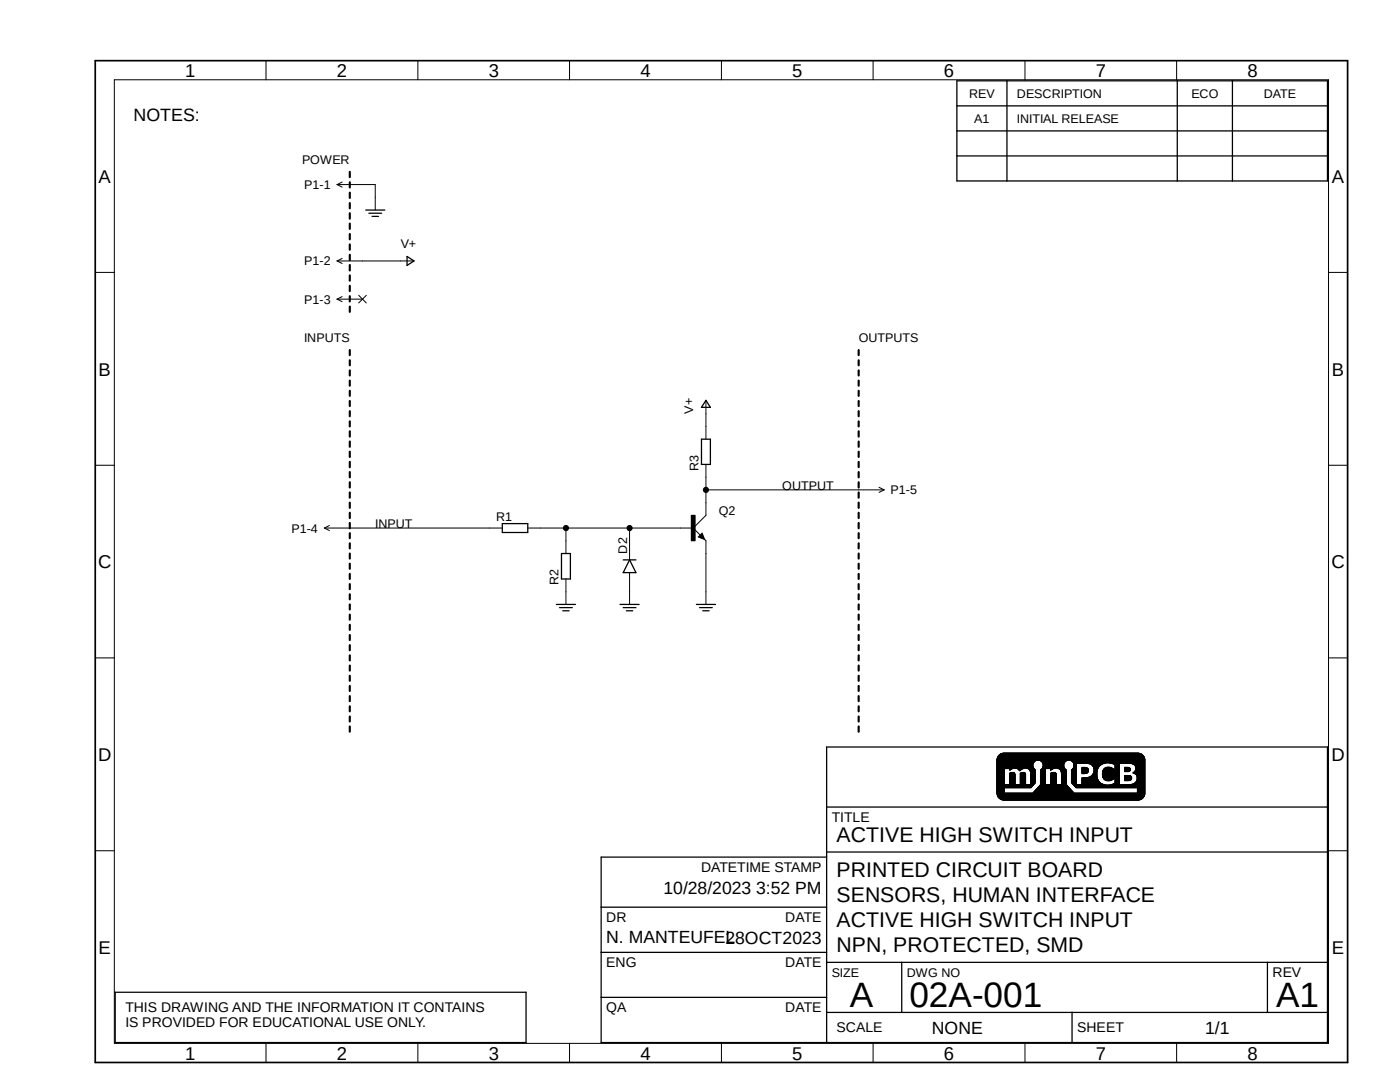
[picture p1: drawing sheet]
<svg xmlns="http://www.w3.org/2000/svg" width="279mm" height="216mm" viewBox="0 0 279 216" stroke-linecap="round" stroke-linejoin="round" font-family="sans-serif">
<path d="M18.5 11.8l250.8 200.8M269.3 11.8l-250.8 200.8" fill="none" stroke="#fff" stroke-width=".2"/>
<g fill="none" stroke="#000" stroke-width=".25">
<path d="M191 16.1h73.9v20h-73.9zM201 16.1v20M234.9 16.1v20M246 16.1v20M191 31.1h73.9M191 26.1h73.9M191 21.1h73.9M73 41.9h3.8M73.6 42.5h2.6M74.3 43.2h1.2M81.2 51.2l1.4 .9-1.4 .9zM140.9 79.9l.9 1.4h-1.8z"/>
<path d="M140 87.6h1.8v5.1h-1.8zM100.2 104.5h5.1v1.8h-5.1zM112.1 110.4h1.7v5.1h-1.7zM124.4 111.7h2.5M125.6 111.7l1.3 2.6h-2.5zM140.1 106.6l.3 .8-.8-.3zM140.1 106.9l-.2 .2M111 120.6h3.9M111.7 121.2h2.5M112.3 121.9h1.3M123.7 120.6h3.9M124.4 121.2h2.5"/>
<path d="M125 121.9h1.3M139 120.6h3.8M139.6 121.2h2.6M140.3 121.9h1.2M165 161h99.9M165 171h-45v37h144.9v-58.9h-99.9v58.9M165 170h99.9M23 198h82v10h-82zM120 199h45M120 190h45M120 181h45M165 192h99.9"/>
<path d="M180 192v10M252.9 192v10M165 202h99.9M214 202v6"/>
</g>
<g fill="none" stroke="#000" stroke-width=".2">
<path d="M22.8 15.9h242.3v192.3h-242.3zM53.1 12.1v3.8M83.4 12.1v3.8M113.7 12.1v3.8M144 12.1v3.8M174.2 12.1v3.8M204.6 12.1v3.8M234.8 12.1v3.8M67.3 36.8h7.6v5.1M67.3 36.8l1 .5M68.3 36.3l-1 .5M19 54.4h3.8"/>
<path d="M67.3 52.1h15.2M67.3 52.1l1 .5M67.3 59.7h5M67.3 59.7l1 .5M68.3 51.6l-1 .5M68.3 59.2l-1 .5M71.6 58.9l1.5 1.6M73.1 58.9l-1.5 1.6M265.1 54.4h3.8M19 92.8h3.8M140.9 80v7.6M140.9 92.7v10.1l-2.6 2.6"/>
<path d="M140.9 97.7h35.5M175.4 97.2l1 .5M176.4 97.7l-1 .6M265.1 92.8h3.8M64.7 105.4h35.5M64.7 105.4l1 .5M65.7 104.9l-1 .5M105.3 105.4h33M112.9 105.4v5M112.9 115.5v5.1M125.6 105.4v6.3M125.6 114.3v6.3"/>
<path d="M138 102.8h.7v5.1h-.7zM138.3 105.4l2.6 2.5v12.7M140.1 106.4l.5 1.3-1.2-.6zM19 131.3h3.8M265.1 131.3h3.8M199 158.4h29.5M199 158.3h29.5M199 158.2h29.5M199 158.2h1.4M199 158.1h1.4M199 158h1.4M199 157.9h1.4"/>
<path d="M199 157.8h1.4M199 157.7h1.4M199 157.6h1.4M199 157.5h1.4M199 157.4h1.4M199 157.3h1.4M199 157.2h1.4M199 157.1h6.8M199 157h6.9M199 157h7M199 156.9h7M199 156.8h7"/>
<path d="M199 156.8h7.1M199 156.7h7.2M199 156.5h1.4M199 156.4h1.4M199 156.3h1.4M199 156.2h1.4M199 156.1h1.4M199 156h1.4M199 155.9h1.4M199 155.8h1.4M199 155.7h1.4M199 155.6h1.4"/>
<path d="M199 155.5h1.4M199 155.4h1.4M199 155.3h1.4M199 155.2h1.4M199 155.1h1.4M199 155h1.4M199 154.9h1.4M199 154.8h1.4M199 154.7h1.4M199 154.6h1.4M199 154.5h1.4M199 154.4h1.4"/>
<path d="M199 154.3h1.4M199 154.2h1.4M199 154.1h1.4M199 154h1.4M199 153.9h1.4M199 153.8h1.4M199 153.7h1.4M199 153.6h1.4M199 153.5h1.4M199 153.4h1.4M199 153.4h3.1M199 153.3h3.2"/>
<path d="M199 153.3h7.3M199 153.2h7.2M199 153.1h7.2M199 153h7.2M199 152.9h7.1M199 152.8h7.1M199 152.7h7.1M199 152.6h7.1M199 152.5h7.1M199 152.5h7.2M199 152.4h7.2M199 152.3h7.2"/>
<path d="M199 152.2h7.2M199 152.2h7.3M199 152.1h7.4M199 152h7.4M199 152h7.5M199 151.9h7.5M199 151.8h7.7M199 151.8h7.8M199 151.7h8M199 151.7h29.5M199 151.6h29.5M199 151.5h29.5"/>
<path d="M199 158.6h29.4M199 158.5h29.5M199 151.4h29.5M199 151.3h29.4M199.1 158.8h29.3M199.1 158.7h29.3M199.1 151.2h29.3M199.1 158.8h29.2M199.1 151.1h29.2M199.1 158.9h29.2M199.1 151h29.2M199.2 159h29.1"/>
<path d="M199.2 151h29.1M199.2 150.9h29.1M199.2 159.1h29M199.2 159h29M199.2 150.9h29M199.3 150.8h28.9M199.3 159.2h28.8M199.3 150.7h28.8M199.4 159.3h28.6M199.4 150.7h28.6M199.4 150.6h28.6M199.5 159.3h28.5"/>
<path d="M199.5 150.6h28.5M199.6 159.4h28.3M199.6 150.5h28.3M199.6 150.5h28.2M199.6 159.5h28.2M199.7 159.5h28.1M199.7 150.4h28.1M199.8 159.6h27.8M199.8 150.4h27.8M199.9 159.6h27.6M199.9 150.3h27.6M200 159.6h27.4"/>
<path d="M200.1 150.3h27.2M200.2 150.2h27M201.5 156.5h1.1M201.5 156.4h1.1M201.5 156.3h1.1M201.5 156.2h1.1M201.5 156.1h1.1M201.5 156h1.1M201.5 155.9h1.1M201.5 155.8h1.1M201.5 155.7h1.1M201.5 155.6h1.1"/>
<path d="M201.5 155.5h1.1M201.5 155.4h1.1M201.5 155.3h1.1M201.5 155.2h1.1M201.5 155.1h1.1M201.5 155h1.1M201.5 154.9h1.1M201.5 154.8h1.1M201.5 154.7h1.1M201.5 154.6h1.1M201.5 154.5h1.1M201.5 154.5h1"/>
<path d="M201.5 154.4h1M201.5 154.3h1M201.5 153.7h.1M201.5 153.6h.1M201.5 153.6h.2M201.5 153.5h.4M201.5 153.4h.5M201.6 154.2h.8M201.7 154.2h.7M201.8 154.1h.6M201.8 153.5h-.3M202.9 153.3h1.4"/>
<path d="M202.9 153.4h1.4M203.1 153.4h1M203.2 153.5h.8M203.2 153.5h.7M203.3 153.6h.5M203.4 153.7h.3M203.4 153.7h.2M203.5 153.8h.1M203.6 156.5h1.1M203.6 156.4h1.1M203.6 156.3h1.1M203.6 156.2h1.1"/>
<path d="M203.6 156.1h1.1M203.6 156h1.1M203.6 155.9h1.1M203.6 155.8h1.1M203.6 155.7h1.1M203.6 155.6h1.1M203.6 155.5h1.1M203.6 155.4h1.1M203.6 155.3h1.1M203.6 155.2h1.1M203.6 155.1h1.1M203.6 155h1.1"/>
<path d="M203.6 154.9h1.1M203.6 154.8h1.1M203.6 154.7h1.1M203.6 154.6h1.1M203.6 154.5h1.1M203.6 154.4h1M203.6 154.3l1 .1M203.6 154.3h1M203.7 154.2h.9M203.8 154.2h.7M203.9 154.1h.6M205 153.3h1.3"/>
<path d="M205.1 153.4h1.3M205.2 153.4h1.2M205.3 153.5h1.2M205.4 153.5h1.1M205.4 153.6h1.2M205.5 153.7h1.1M205.5 153.6h1.1M205.5 153.8h1.1M205.6 153.8h1M205.6 153.9h1M205.7 154.1h.9M205.7 154h.9"/>
<path d="M205.7 156.5h.6M205.7 156.5h.7M205.7 156.4h.8M205.7 156.3h.8M205.7 156.2h.9M205.7 156.1h.9M205.7 156h.9M205.7 155.9h.9M205.7 155.8h.9M205.7 155.7h.9M205.7 155.6h.9M205.7 155.5h.9"/>
<path d="M205.7 155.4h.9M205.7 155.3h.9M205.7 155.2h.9M205.7 155.1h.9M205.7 155h.9M205.7 154.9h.9M205.7 154.8h.9M205.7 154.7h.9M205.7 154.6h.9M205.7 154.5h.9M205.7 154.4h.9M205.7 154.3h.9"/>
<path d="M205.7 154.2h.9M205.8 157.1l-6.8 .1M206.2 158.2h8.1M206.2 158.2h8M206.2 152.4h-7.2M206.2 158.1h8M206.2 156.6h-7.2M206.3 158.1h7.9M206.3 158h7.9M206.3 152.1h-7.3M206.4 157.9h7.7M206.5 157.9h7.5"/>
<path d="M206.5 157.8h7.5M206.5 157.8h7.4M206.6 157.7h7.3M206.6 151.8l-7.6 .1M206.7 157.6h7.1M206.8 157.6h6.9M206.8 157.5h6.9M206.9 157.4h6.7M207 157.4h6.5M207 157.3h6.5M207 157.3h6.4M207.1 157.2h6.3"/>
<path d="M207.2 157.1h6.1M207.2 157h6M207.3 157h5.9M207.3 156.9h5.8M207.3 151.7h5.8M207.5 156.8h5.5M207.5 156.7h5.5M207.6 156.7h5.3M207.6 151.8h5.3M207.6 156.6h5.3M207.6 156.5h1M207.6 156.4h1"/>
<path d="M207.6 156.3h1M207.6 156.2h1M207.6 156.1h1M207.6 156h1M207.6 155.9h1M207.6 155.8h1M207.6 155.7h1M207.6 155.6h1M207.6 155.5h1M207.6 155.4h1M207.6 155.3h1M207.6 155.2h1"/>
<path d="M207.6 155.1h1M207.6 155h1M207.6 154.9h1M207.6 154.8h1M207.6 154.7h1M207.6 154.6h1M207.6 154.5h1M207.6 154.4h1M207.6 154.3h1M207.6 154.2h1M207.6 154.1h1M207.6 154h1"/>
<path d="M207.6 153.9h1M207.6 153.8h1M207.6 153.7h1M207.6 153.6h1M207.7 153.6h.9M207.7 151.8h5.1M207.8 153.5h.8M207.9 153.5h.7M207.9 151.9h4.7M207.9 153.4h.7M207.9 152h4.7M208 153.4h2.3"/>
<path d="M208 153.3h2.4M208 152.1h4.5M208 153.3h4.5M208 152.2h4.4M208.1 153.2h4.3M208.1 152.3h4.3M208.1 152.2h4.3M208.1 153.1h4.2M208.1 152.3h4.2M208.2 153.1h4.1M208.2 153h4.1M208.2 152.9h4.1"/>
<path d="M208.2 152.5h4.1M208.2 152.4h4.1M208.2 152.8h4.1M208.2 152.7h4.1M208.2 152.6h4.1M209.7 156.5h1.1M209.7 156.4h1.1M209.7 156.3h1.1M209.7 156.2h1.1M209.7 156.1h1.1M209.7 156h1.1M209.7 155.9h1.1"/>
<path d="M209.7 155.8h1.1M209.7 155.7h1.1M209.7 155.6h1.1M209.7 155.5h1.1M209.7 155.4h1.1M209.7 155.3h1.1M209.7 155.2h1.1M209.7 155.1h1.1M209.7 155h1.1M209.7 154.9h1.1M209.7 154.8h1.1M209.7 154.7h1.1"/>
<path d="M209.7 154.6h1.1M209.7 154.5h1.1M209.7 154.4h1.1M209.7 154.3h1.1M209.7 154.3h1M209.7 153.7h.1M209.7 153.6h.1M209.7 153.5h.4M209.7 153.4h.4M209.8 154.2h.9M209.9 154.2h.7M210 154.1h.6"/>
<path d="M210 153.5h-.3M211.2 153.3h1.3M211.2 153.4h1.3M211.3 153.4h1.3M211.4 153.5h1.2M211.5 153.5h1.2M211.6 153.6h1.2M211.6 153.7h1.2M211.7 153.7h1.1M211.7 153.8h1.1M211.8 153.9h1M211.8 154.1h1"/>
<path d="M211.8 154h1M211.8 154.3h1M211.8 154.2h1M211.9 156.5h.9M211.9 156.4h.9M211.9 156.3h.9M211.9 156.2h.9M211.9 156.1h.9M211.9 156h.9M211.9 155.9h.9M211.9 155.8h.9M211.9 155.7h.9"/>
<path d="M211.9 155.6h.9M211.9 155.5h.9M211.9 155.4h.9M211.9 155.3h.9M211.9 155.2h.9M211.9 155.1h.9M211.9 155h.9M211.9 154.9h.9M211.9 154.8h.9M211.9 154.7h.9M211.9 154.6h.9M211.9 154.5h.9"/>
<path d="M211.9 154.4h.9M212.3 152.4h-4.1M213.5 151.7h15M213.7 151.8h14.8M213.8 151.8h14.7M213.8 156.2h1M213.8 156.1h1M213.8 156h1M213.8 155.9h1M213.8 155.8h1M213.8 155.7h1M213.8 155.6h1"/>
<path d="M213.8 155.5h1M213.8 155.4h1M213.8 155.3h1M213.8 155.2h1M213.8 155.1h1M213.8 155h1M213.8 154.9h1M213.8 154.8h1M213.8 154.7h1M213.8 154.6h1M213.8 154.5h1M213.8 154.4h1"/>
<path d="M213.8 154.3h1M213.8 154.2h1M213.8 154.1h1M213.8 154h1M213.8 153.9h1M213.8 153.8h1M213.8 153.7h1M213.8 153.6h1M213.9 156.2h.9M213.9 156.3h.9M213.9 153.5h.9M214 156.3h.8"/>
<path d="M214 156.4h.8M214 153.5h.8M214 151.9h14.5M214 152h14.5M214.1 156.5h.7M214.1 153.4h.7M214.1 152h14.4M214.1 153.3h.7M214.1 152.1h14.4M214.2 153.3h.6M214.2 156.6h14.3M214.2 156.5h.6"/>
<path d="M214.2 153.2h.6M214.2 152.2h14.3M214.2 153.1h.6M214.2 152.3h6.2M214.2 152.3h6.5M214.3 156.7h14.2M214.3 153.1h.5M214.3 153h.5M214.3 152.9h.5M214.3 152.5h.5M214.3 152.4h.5M214.3 152.8h.5"/>
<path d="M214.3 152.7h.5M214.3 152.6h.5M214.4 156.8h14.1M214.5 156.9h14M214.5 157h14M214.6 157h13.9M214.6 157.1h13.9M214.7 157.1h13.8M215.9 156.5h4.4M215.9 156.5h4.3M215.9 156.5h4.2M215.9 156.4h4.1"/>
<path d="M215.9 156.4h4M215.9 156.3h3.9M215.9 156.3h3.8M215.9 156.2h3.7M215.9 156.1h3.6M215.9 156l3.6 .1M215.9 156h3.5M215.9 155.9h3.4M215.9 155.8h3.3M215.9 155.7l3.3 .1M215.9 155.7h3.3M215.9 155.6h3.2"/>
<path d="M215.9 155.5h3.2M215.9 155.4h3.2M215.9 155.4h3.1M215.9 155.3h3.1M215.9 155.2h3.1M215.9 154.3h1M215.9 154.3h1.1M215.9 154.2h1.1M215.9 154.1h1.2M215.9 154h1.3M215.9 153.9h1.3M215.9 153.8h1.3"/>
<path d="M215.9 153.7h1.3M215.9 153.6h1.3M215.9 153.5h1.3M215.9 153.4h1.3M215.9 153.4h1.2M215.9 153.3h1.2M215.9 153.2l1.1 .1M215.9 153.2h1M215.9 153.1h.8M216.8 154.3l-.9 .1M217 155.2h1.9M217.1 155.1h1.8"/>
<path d="M217.1 152.4h3.2M217.3 155.1h1.6M217.3 152.4h2.9M217.5 155h1.4M217.6 154.9h1.3M217.6 152.5h2.3M217.7 152.5h2.2M217.8 154.9h1.1M217.8 152.6h2M217.8 154.8h1.1M217.9 154.7h1M218 152.7h1.5"/>
<path d="M218 154.6h.9M218 152.8h1.5M218.1 152.8h1.4M218.1 154.5h.8M218.1 152.9h1.4M218.1 154.4h.8M218.1 153h1.3M218.1 152.9h1.3M218.2 154.3h.7M218.2 154.2h.7M218.2 153.1h1M218.2 153h1.1"/>
<path d="M218.3 154.2h.6M218.3 154.1h.6M218.3 153.2h.9M218.3 154h.6M218.3 153.4h.8M218.3 153.3h.8M218.4 153.9h.5M218.4 153.8h.5M218.4 153.7h.5M218.4 153.7h.6M218.4 153.6h.6M218.4 153.5h.7"/>
<path d="M218.4 153.4h.7M219 153.5h-.6M219.7 152.7h-1.8M220 154.6h3.4M220 154.5h3.4M220 154.4h3.4M220 154.3h3.4M220 154.2h3.4M220 154.9h3.4M220 154.8h3.4M220 154.7h3.4M220 154.1h3.4"/>
<path d="M220 154h3.4M220 153.9h3.4M220.1 155.1h3.3M220.1 155h3.3M220.1 153.9h3.3M220.1 153.8h3.3M220.1 155.2h3.3M220.1 153.7h3.3M220.2 155.2h3.2M220.2 153.7h3.2M220.2 153.6h3.2M220.2 155.3h2.2"/>
<path d="M220.2 153.6h2.2M220.2 153.5h2.1M220.3 155.4h2M220.3 155.4h1.9M220.3 153.5h1.9M220.3 153.4h1.9M220.4 155.5h1.7M220.4 153.4h1.7M220.4 153.3h1.6M220.5 155.6h1.5M220.5 153.3h1.5M220.6 155.7h1.3"/>
<path d="M220.6 153.2h1.2M220.6 155.7h1.2M220.6 153.2h1.1M220.7 155.7h1M220.8 153.1h.8M221 153.1h.4M221.4 152.3h7.1M221.7 152.3h6.8M221.8 156.5h1.6M221.9 156.5h1.5M222 152.4h1.4M222.1 156.5h1.3"/>
<path d="M222.2 156.4h1.2M222.3 156.4h1.1M222.3 152.5h1.1M222.4 156.3h1M222.4 152.5h1M222.5 152.6h.9M222.5 156.3h.9M222.5 156.2h.9M222.5 156.1h.9M222.5 156h.9M222.5 155.9h.9M222.5 155.8h.9"/>
<path d="M222.5 155.7h.9M222.5 155.6h.9M222.5 155.5h.9M222.5 155.4h.9M222.5 155.3h.9M222.5 153.6h.9M222.5 153.5h.9M222.5 153.4h.9M222.5 153.3h.9M222.5 153.2h.9M222.5 153.1h.9M222.5 153h.9"/>
<path d="M222.5 152.9h.9M222.5 152.8h.9M222.5 152.7h.9M224.5 155.7h1.1M224.5 155.6h1.2M224.5 155.5h1.3M224.5 155.4h1.3M224.5 155.3h1.3M224.5 155.2h1.3M224.5 155.1h1.3M224.5 155h1.3M224.5 154.9h1.3"/>
<path d="M224.5 154.9h1.2M224.5 154.8h1.1M224.5 154.7h.5M224.5 154h.8M224.5 153.9h.9M224.5 153.8h1.1M224.5 153.7h1.1M224.5 153.6h1.1M224.5 153.5h1.1M224.5 153.4h1.1M224.5 153.3h1.1M224.5 153.2l1 .1"/>
<path d="M224.5 153.2h.9M224.5 153.1h.8M225.4 156.5h3.1M225.5 155.7l-1 .1M225.5 153.8h-1M225.7 156.5h2.8M225.7 152.4h2.8M225.8 155.4l-1.3 .1M225.8 152.4h2.7M226 156.5h2.5M226.1 156.4h2.4M226.1 154.2h2.4"/>
<path d="M226.1 154.3h2.4M226.1 152.5h2.4M226.2 154.1h2.3M226.2 156.4h2.3M226.3 156.3h2.2M226.3 154.1h2.2M226.3 152.5h2.2M226.3 154.3h2.2M226.3 152.6h2.2M226.4 154.3h2.1M226.4 154h2.1M226.4 152.6h2.1"/>
<path d="M226.4 156.3h2.1M226.4 153.9h2.1M226.4 152.7h2.1M226.5 156.2h2M226.5 153.9h2M226.5 153.8h2M226.5 152.8h2M226.5 152.7h2M226.6 156.2h1.9M226.6 154.4h1.9M226.6 153.8h1.9M226.6 152.9h1.9"/>
<path d="M226.6 152.8h1.9M226.6 156.1h1.9M226.6 154.5h1.9M226.6 153.7h1.9M226.7 156.1h1.8M226.7 154.5h1.8M226.7 153.6h1.8M226.7 153.5h1.8M226.7 153.1h1.8M226.7 153h1.8M226.7 154.6h1.8M226.7 153.4h1.8"/>
<path d="M226.7 153.3h1.8M226.7 153.2h1.8M226.7 156h1.8M226.8 156h1.7M226.8 155.9h1.7M226.8 154.6h1.7M226.8 155.8h1.7M226.8 154.7h1.7M226.9 155.7h1.6M226.9 154.8h1.6M226.9 154.9h1.6M226.9 155.6h1.6"/>
<path d="M226.9 155.5h1.6M226.9 155.4h1.6M226.9 155.3h1.6M226.9 155.2h1.6M226.9 155.1h1.6M226.9 155h1.6M227 158.2h1.5M227 158.1h1.5M227 158h1.5M227 157.9h1.5M227 157.8h1.5M227 157.7h1.5"/>
<path d="M227 157.6h1.5M227 157.5h1.5M227 157.4h1.5M227 157.3h1.5M227 157.2h1.5M19 169.8h3.8M265.1 169.8h3.8M53.1 208.2v3.8M83.4 208.2v3.8M113.7 208.2v3.8M144 208.2v3.8M174.2 208.2v3.8"/>
<path d="M204.6 208.2v3.8M234.8 208.2v3.8"/>
<circle cx="140.9" cy="97.7" r=".51"/>
<circle cx="112.9" cy="105.4" r=".51"/>
<circle cx="125.6" cy="105.4" r=".51"/>
</g>
<g fill="#000">
<path d="M138 102.8h.7v5.1h-.7z" fill-rule="evenodd"/>
<circle cx="140.9" cy="97.7" r=".51"/>
<circle cx="112.9" cy="105.4" r=".51"/>
<circle cx="125.6" cy="105.4" r=".51"/>
</g>
<g fill="none" stroke="#000" stroke-width=".42">
<path d="M69.8 34.3v1M69.8 36.4v1M69.8 38.4v1.1M69.8 40.5v1.1M69.8 42.5v1.1M69.8 44.6v1.1M69.8 46.7v1.1M69.8 48.8v1M69.8 50.8v1.1M69.8 52.9v1.1M69.8 54.9v1.1M69.8 57v1.1"/>
<path d="M69.8 59.1v1.1M69.8 61.2v1M69.8 69.8v1.1M69.8 71.9v1M69.8 73.9v1M69.8 75.9v1.1M69.8 78v1M171.4 69.8v1.1M171.4 71.9v1M171.4 73.9v1M171.4 75.9v1.1M171.4 78v1"/>
<path d="M69.8 80v1M69.8 82v1.1M69.8 84.1v1M69.8 86.1v1M69.8 88.1v1.1M69.8 90.1v1.1M69.8 92.2v1M69.8 94.2v1M69.8 96.2v1.1M69.8 98.3v1M171.4 80v1M171.4 82v1.1"/>
<path d="M171.4 84.1v1M171.4 86.1v1M171.4 88.1v1.1M171.4 90.1v1.1M171.4 92.2v1M171.4 94.2v1M171.4 96.2v1.1M171.4 98.3v1M69.8 100.3v1M69.8 102.3v1.1M69.8 104.4v1M69.8 106.4v1"/>
<path d="M69.8 108.4v1M69.8 110.4v1.1M69.8 112.5v1M69.8 114.5v1M69.8 116.5v1.1M69.8 118.6v1M171.4 100.3v1M171.4 102.3v1.1M171.4 104.4v1M171.4 106.4v1M171.4 108.4v1M171.4 110.4v1.1"/>
<path d="M171.4 112.5v1M171.4 114.5v1M171.4 116.5v1.1M171.4 118.6v1M69.8 120.6v1M69.8 122.6v1.1M69.8 124.7v1M69.8 126.7v1M69.8 128.7v1.1M69.8 130.8v1M69.8 132.8v1M69.8 134.8v1"/>
<path d="M69.8 136.9v1M69.8 138.9v1M171.4 120.6v1M171.4 122.6v1.1M171.4 124.7v1M171.4 126.7v1M171.4 128.7v1.1M171.4 130.8v1M171.4 132.8v1M171.4 134.8v1M171.4 136.9v1M171.4 138.9v1"/>
<path d="M69.8 140.9v1M69.8 143v1M69.8 144.9v1.1M171.4 140.9v1M171.4 143v1M171.4 144.9v1.1"/>
</g>
<path d="M19 12.1h249.9v199.9h-249.9z" fill="none" stroke="#000" stroke-width=".34"/>
<g font-size="7">
<text x="169.6" y="201">A</text>
<text x="181.5" y="201">02A-001</text>
<text x="254.7" y="201">A1</text>
</g>
<g font-size="4.2">
<text x="167" y="168">ACTIVE HIGH SWITCH INPUT</text>
<text x="167" y="175">PRINTED CIRCUIT BOARD</text>
<text x="167" y="180">SENSORS, HUMAN INTERFACE</text>
<text x="167" y="185">ACTIVE HIGH SWITCH INPUT</text>
<text x="167" y="190">NPN, PROTECTED, SMD</text>
</g>
<g font-size="3.7">
<text x="37" y="15.3">1</text>
<text x="67.2" y="15.3">2</text>
<text x="97.5" y="15.3">3</text>
<text x="127.8" y="15.3">4</text>
<text x="158.1" y="15.3">5</text>
<text x="188.4" y="15.3">6</text>
<text x="218.7" y="15.3">7</text>
<text x="249" y="15.3">8</text>
<text x="19.7" y="36.4">A</text>
<text x="265.8" y="36.4">A</text>
<text x="19.7" y="74.9">B</text>
<text x="265.8" y="74.9">B</text>
<text x="19.6" y="113.4">C</text>
<text x="265.7" y="113.4">C</text>
<text x="19.6" y="151.8">D</text>
<text x="265.7" y="151.8">D</text>
<text x="19.7" y="190.3">E</text>
<text x="265.8" y="190.3">E</text>
<text x="37" y="211.4">1</text>
<text x="67.2" y="211.4">2</text>
<text x="97.5" y="211.4">3</text>
<text x="127.8" y="211.4">4</text>
<text x="158.1" y="211.4">5</text>
<text x="188.4" y="211.4">6</text>
<text x="218.7" y="211.4">7</text>
<text x="249" y="211.4">8</text>
</g>
<text font-size="3.6" x="26.6" y="24.1">NOTES:</text>
<g font-size="3.5">
<text x="132.4" y="178.3">10/28/2023 3:52 PM</text>
<text x="121" y="188.3">N. MANTEUFEL</text>
<text x="144.8" y="188.3">28OCT2023</text>
<text x="186" y="206.2">NONE</text>
<text x="240.5" y="206.2">1/1</text>
</g>
<g font-size="2.8">
<text x="166" y="164">TITLE</text>
<text x="139.9" y="174">DATETIME STAMP</text>
<text x="121" y="184">DR</text>
<text x="156.7" y="184">DATE</text>
<text x="121" y="193">ENG</text>
<text x="156.7" y="193">DATE</text>
<text x="254" y="195">REV</text>
<text x="25" y="202">THIS DRAWING AND THE INFORMATION IT CONTAINS</text>
<text x="121" y="202">QA</text>
<text x="156.7" y="202">DATE</text>
<text x="25" y="205">IS PROVIDED FOR EDUCATIONAL USE ONLY.</text>
<text x="167" y="206">SCALE</text>
<text x="215" y="206">SHEET</text>
</g>
<g font-size="2.5">
<text x="193.4" y="19.5">REV</text>
<text x="202.9" y="19.5">DESCRIPTION</text>
<text x="237.8" y="19.5">ECO</text>
<text x="252.2" y="19.5">DATE</text>
<text x="194.4" y="24.5">A1</text>
<text x="202.9" y="24.5">INITIAL RELEASE</text>
<text x="60.3" y="32.6">POWER</text>
<text x="60.7" y="37.7">P1-1</text>
<text x="60.7" y="53">P1-2</text>
<text x="80" y="49.5">V+</text>
<text x="60.7" y="60.6">P1-3</text>
<text x="60.7" y="68.2">INPUTS</text>
<text x="171.4" y="68.2">OUTPUTS</text>
<text x="138.3" y="82.6" transform="rotate(-90 138.3 82.6)">V+</text>
<text x="139.4" y="93.9" transform="rotate(-90 139.4 93.9)">R3</text>
<text x="156.1" y="97.7">OUTPUT</text>
<text x="177.7" y="98.6">P1-5</text>
<text x="58.2" y="106.3">P1-4</text>
<text x="74.9" y="105.4">INPUT</text>
<text x="99" y="103.9">R1</text>
<text x="143.4" y="102.8">Q2</text>
<text x="125.2" y="110.4" transform="rotate(-90 125.2 110.4)">D2</text>
<text x="111.5" y="116.8" transform="rotate(-90 111.5 116.8)">R2</text>
<text x="166" y="195">SIZE</text>
<text x="181" y="195">DWG NO</text>
</g>
</svg>
